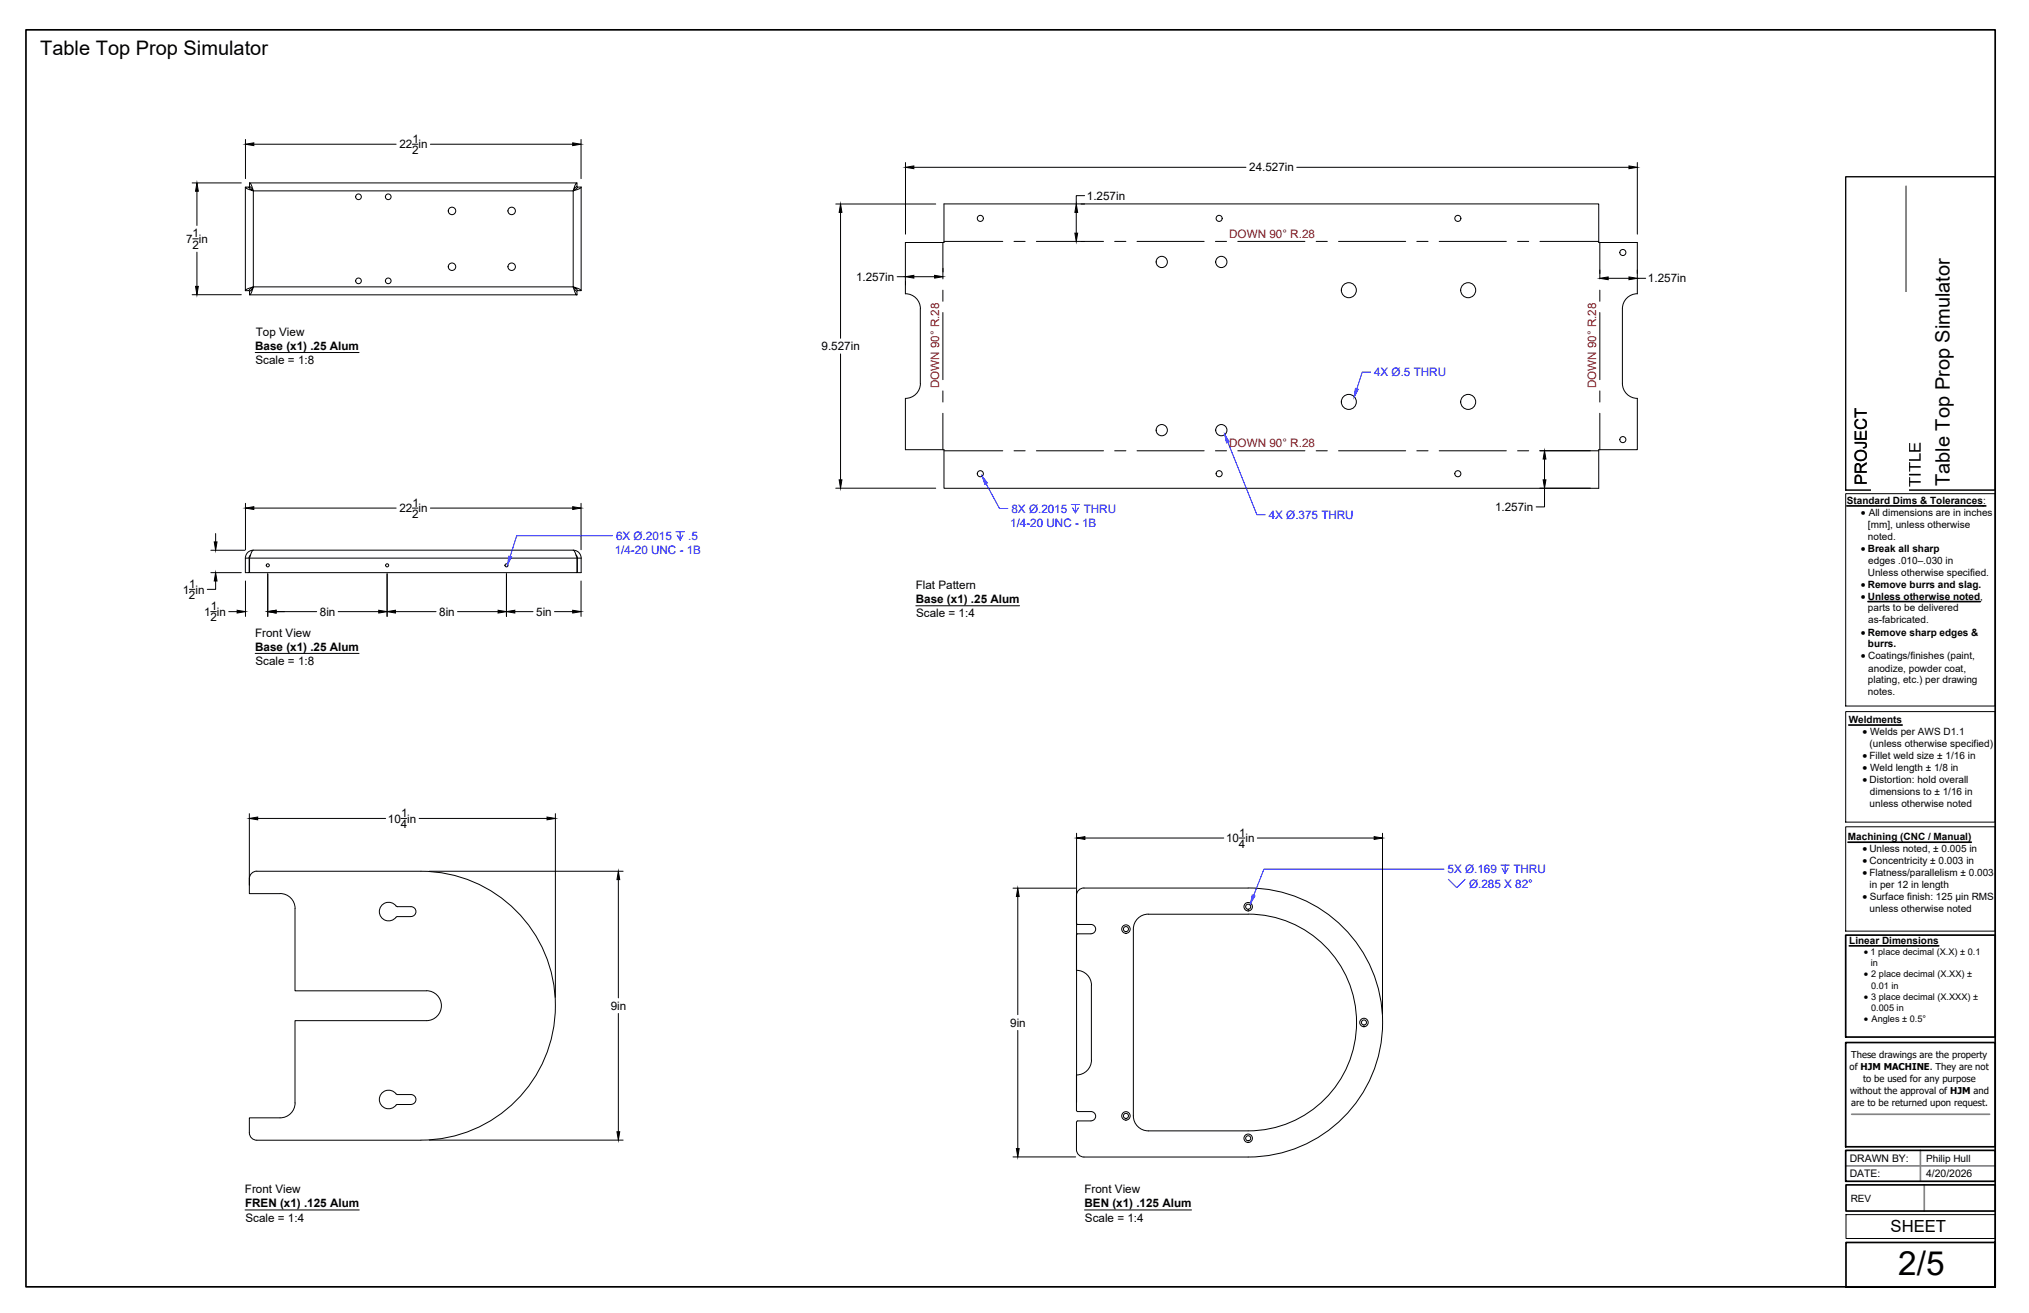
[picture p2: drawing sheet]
<svg xmlns="http://www.w3.org/2000/svg" width="432mm" height="279mm" viewBox="0 0 432 279" stroke-linecap="round" stroke-linejoin="round" font-family="sans-serif">
<!-- layer: Visible -->
<g fill="none" stroke="#000" stroke-width=".21">
<path d="M52.2 39.8v22l.5-.4 1.2-.4-.7 .5-.2 .3h-.8M52.2 39.8h.8l.2 .4 .7 .4-1.2-.4zM53.1 38.9l.4 .5 .4 1.2-.4-.7-.4-.2zM53.1 38.9h69.7M122.6 39l.2-.1v.8l-.4 .2-.4 .7zM123.7 39.8v22M122 40.6l.7-.4 .2-.4h.8l-.5 .4zM53.1 62.7h69.7l-.4-.4-.4-1.3 .4 .7 .4 .2v.8M53.9 61l-.4 1.3-.4 .4v-.8l.4-.2zM122 61l1.2 .4 .5 .4h-.8l-.2-.3zM195.9 65.7v15.9M195.9 65.7a3.2 3.2 0 0 0-3.2-3.2v-10.9h8.2v-8.2h139.3v8.2h8.2v10.9a3.1 3.1 0 0 0-3.1 3.2v15.9"/>
<path d="M195.9 81.6a3.2 3.2 0 0 1-3.2 3.2v10.9h8.2v8.2h139.3v-8.2h8.2v-10.9a3.2 3.2 0 0 1-3.1-3.2M53.3 118.1l-.3 .7h-.8v3.1h.8v-3.1M53.7 117.2l68.3-.1 .4 .6 .4 1.1v3.1h-69.7v-3.1zM53.9 117.1l-1.1 .4-.5 .6-.1 .7M122 117.1l1.1 .4 .4 .6 .2 .7M122.6 118.1l.3 .7M122.9 118.8h.8v3.1h-.8zM53.1 187v3.2h6.5M54.7 185.4h34.9a28.6 28.6 0 0 1 28.6 28.6 28.6 28.6 0 0 1-28.6 28.6h-34.9a1.6 1.6 0 0 1-1.6-1.6M54.7 185.4a1.6 1.6 0 0 0-1.6 1.6M59.6 190.1a3.2 3.2 0 0 1 3.2 3.2v17.5h27.9a3.2 3.2 0 0 1 3.2 3.2 3.2 3.2 0 0 1-3.1 3.2h-28v17.5a3.1 3.1 0 0 1-3.2 3.2M81.3 192.6a2.05 2.05 0 0 1 3.1 .3h3.1a1.05 1.05 0 0 1 1 1.1 1.05 1.05 0 0 1-1 1l-3.1 .1a2 2 0 0 1-2.9 .5 2 2 0 0 1-.2-3z"/>
<path d="M229.7 189.3l1-.3h34.9a28.6 28.6 0 0 1 28.6 28.6 28.6 28.6 0 0 1-28.6 28.6h-34.9a1.6 1.6 0 0 1-1.6-1.6v-5.9l.2-.2h2.9a.99 .99 0 0 0 1-1 .99 .99 0 0 0-1-1h-2.9l-.2-.2v-7.6a3.2 3.2 0 0 0 3.2-3.1v-15.9a3.2 3.2 0 0 0-3.2-3.2v-7.6l.2-.2h2.9a.99 .99 0 0 0 1-1 .99 .99 0 0 0-1-1h-2.9l-.2-.2v-5.9l.1-.6zM244.4 194.5h21.2M265.6 194.5a23.1 23.1 0 0 1 23.1 23.1 23.1 23.1 0 0 1-23.1 23h-21.2a3.2 3.2 0 0 1-3.2-3.1v-39.8a3.2 3.2 0 0 1 3.2-3.2M59.6 237.9h-6.5v3.1M84.6 235h2.9M84.6 235l-.2 .1a2.01 2.01 0 0 1-3 .4 2.01 2.01 0 0 1 0-3 2.01 2.01 0 0 1 3 .4h3.1a1.05 1.05 0 0 1 1 1.1 1.05 1.05 0 0 1-1 1"/>
<circle cx="76.3" cy="41.9" r=".6"/>
<circle cx="76.3" cy="59.8" r=".6"/>
<circle cx="82.6" cy="59.8" r=".6"/>
<circle cx="82.6" cy="41.9" r=".6"/>
<circle cx="96.2" cy="56.8" r=".79"/>
<circle cx="96.2" cy="44.9" r=".79"/>
<circle cx="108.9" cy="56.8" r=".79"/>
<circle cx="108.9" cy="44.9" r=".79"/>
<circle cx="208.6" cy="46.5" r=".65"/>
<circle cx="247.2" cy="55.7" r="1.2"/>
<circle cx="259.5" cy="46.5" r=".65"/>
<circle cx="259.9" cy="55.7" r="1.2"/>
<circle cx="310.3" cy="46.5" r=".65"/>
<circle cx="345.4" cy="53.7" r=".65"/>
<circle cx="287.1" cy="61.8" r="1.6"/>
<circle cx="312.5" cy="61.8" r="1.6"/>
<circle cx="247.2" cy="91.5" r="1.2"/>
<circle cx="259.9" cy="91.5" r="1.2"/>
<circle cx="287.1" cy="85.5" r="1.6"/>
<circle cx="312.5" cy="85.5" r="1.6"/>
<circle cx="345.4" cy="93.5" r=".65"/>
<circle cx="208.6" cy="100.8" r=".65"/>
<circle cx="259.5" cy="100.8" r=".65"/>
<circle cx="310.3" cy="100.8" r=".65"/>
<circle cx="57" cy="120.3" r=".33"/>
<circle cx="82.4" cy="120.3" r=".33"/>
<circle cx="107.8" cy="120.3" r=".33"/>
<circle cx="239.6" cy="197.7" r=".54"/>
<circle cx="239.6" cy="197.7" r=".9"/>
<circle cx="265.6" cy="192.9" r=".54"/>
<circle cx="265.6" cy="192.9" r=".9"/>
<circle cx="290.3" cy="217.6" r=".54"/>
<circle cx="290.3" cy="217.6" r=".9"/>
<circle cx="239.6" cy="237.5" r=".54"/>
<circle cx="239.6" cy="237.5" r=".9"/>
<circle cx="265.6" cy="242.2" r=".54"/>
<circle cx="265.6" cy="242.2" r=".9"/>
</g>
<!-- layer: Visible Narrow -->
<path d="M53.9 40.6h68.1v20.4h-68.1zM53.1 118.8h69.7" fill="none" stroke="#000" stroke-width=".21"/>
<!-- layer: Bend Center -->
<g fill="none" stroke="#000" stroke-width=".21">
<path d="M200.7 51.6v7.8M200.9 51.4h12.5M215.8 51.4h2.4M220.6 51.4h14.2M237.2 51.4h2.4M242 51.4h14.3M258.7 51.4h2.3M263.4 51.4h14.3M280.1 51.4h2.4M284.9 51.4h14.2M301.5 51.4h2.4M306.3 51.4h14.3"/>
<path d="M323 51.4h2.3M327.7 51.4h12.5M340.5 51.6v7.8M200.7 61.7v2.4M200.7 66.5v14.3M340.5 61.7v2.4M340.5 66.5v14.3M200.7 83.2v2.4M200.7 87.9v7.8M200.9 95.9h12.5M215.8 95.9h2.4M220.6 95.9h14.2"/>
<path d="M237.2 95.9h2.4M242 95.9h14.3M258.7 95.9h2.3M263.4 95.9h14.3M280.1 95.9h2.4M284.9 95.9h14.2M301.5 95.9h2.4M306.3 95.9h14.3M323 95.9h2.3M327.7 95.9h12.5M340.5 83.2v2.4M340.5 87.9v7.8"/>
</g>
<!-- layer: Titleblock -->
<path d="M405.6 39.7v64.6M394.1 237.1h29.3M392.8 248.1h31.8M408.7 244.8v6.6M409.5 252.1v5.6" fill="none" stroke="#848484" stroke-width=".36"/>
<path d="M5.5 6.4h419.1v267.4v-9.4h-31.7v9.4h31.7h-419.1zM393 107.7h29.6M397.5 128h23.9M393.4 154.3h11.4M393.3 179.2h26.2M392.8 199h31.8v21.7h-31.8zM393.6 201.3h19M392.8 221.8h31.8v22.2h-31.8zM392.8 244.8h31.8v6.6h-31.8zM392.9 252.1h31.7v5.6h-31.7z" fill="none" stroke="#000" stroke-width=".36"/>
<path d="M392.8 37.6h31.8v66.7h-31.8zM392.8 105.1h31.8v45.1h-31.8zM392.8 151.4h31.8v23.5h-31.8zM392.8 175.9h31.8v22.2h-31.8zM392.9 258.5h31.7v5h-31.7z" fill="none" stroke="#000" stroke-width=".21"/>
<!-- layer: Hole Notes -->
<g fill="#00f" stroke="#00f" stroke-width=".21">
<path d="M260.6 92.5l1 1.5-.6 .2z"/>
<path d="M288.5 82.7l.5 .1-.8 1.7z"/>
<path d="M209 101.3l1.1 1.5-.5 .2z"/>
<path d="M108.3 118.3l.6 .2-.9 1.6z"/>
<path d="M266.5 190.5l.6 .2-1 1.5z"/>
</g>
<g fill="none" stroke="#00f" stroke-width=".21">
<path d="M291.7 79.2h-1.8l-1.1 3.6M261.3 94.1l6.2 15.4h1.8M130.3 114h-20.3l-1.4 4.4M143.8 113.2h1.8M144.7 113.2v1.7l-.6-1M145.3 113.9l-.6 1M209.8 102.9l2.9 5.3h1.8M228 107.4h1.8M228.9 107.4v1.7l-.6-1M229.5 108.1l-.6 1M307.3 185h-38.3l-2.2 5.6M308.2 187.1l1.8 1.8 1.8-1.8"/>
<path d="M319.4 184.1h1.8M320.3 184.1v1.8l-.6-1.1M320.9 184.8l-.6 1.1"/>
</g>
<!-- layer: FD_Dimensions -->
<g fill="none" stroke="#000" stroke-width=".21">
<path d="M40.9 38.9h10.5M52.2 29.7v8.3M54 30.7h30.3M87.8 30.7h1.1M91.6 30.7h30.3M123.7 29.7v8.3M192.7 34.6v15.2M194.5 35.6h70.7M276 35.6h70.7M348.4 34.6v15.2M41 50.8h1.2M41.9 40.7v7.3"/>
<path d="M41.9 53.7v7.2M177.9 43.4h21.2M178.9 45.2v26.8M190.9 58.9h1.8M192.7 59.9v.8M194.5 58.9h4.4M200.7 57.1v.8M229 45.2v4.4M230.1 51.4h.7M230.1 43.4h.7M230.8 41.6h-1.8v1.8M340.5 57.4v.8"/>
<path d="M342.2 59.2h4.5M348.4 57.4v.8M348.4 59.2h1.8M40.9 62.7h10.5M178.9 75.3v26.8M327.7 95.9h10.8M328.7 97.7v4.4M44.9 117.1h7.2M45.9 113.5v1.8M52.2 107.1v9.9M54 108.1h30.3M87.8 108.1h1.1"/>
<path d="M91.6 108.1h30.3M123.7 107.1v9.9M177.9 103.9h21.2M327.7 103.9h10.8M328.7 103.9v4h-1.8M40.3 125.4h1.2M44.9 130.2h1.1M44.9 121.9h6.5M45.9 123.6v1.8h-1.8M48.7 130.2h1.8M52.2 123.6v7.6M57 122.1v9.1"/>
<path d="M58.8 130.2h8.6M72 130.2h8.6M82.4 122.1v9.1M84.2 130.2h8.6M97.4 130.2h8.6M107.8 122.1v9.1M109.6 130.2h3.8M118 130.2h3.9M123.7 123.6v7.6M53.1 173.1v15.3M54.8 174.2h27.3M85.3 174.2h1.3"/>
<path d="M89.2 174.2h27.2M118.2 173.1v39.1M229.1 177.3v57.3M230.9 178.3h29.5M263.7 178.3h1.2M267.6 178.3h24.8M294.2 177.3v38.5M91.4 185.4h41.2M131.6 187.2v25.1M215.6 189h13.3M216.6 190.8v25.1M131.6 215.7v25.1"/>
<path d="M216.6 219.3v25.1M91.4 242.6h41.2M215.6 246.2h13.3"/>
</g>
<g fill="#000" stroke="#000" stroke-width=".21">
<path d="M52.2 30.7l1.8-.3v.6zM121.9 30.4l1.8 .3-1.8 .3zM192.7 35.6l1.8-.3v.6zM346.7 35.3l1.7 .3-1.7 .3zM41.9 38.9l.3 1.8h-.6zM178.9 43.4l.3 1.8h-.6zM192.7 58.9l1.8-.3v.6zM198.9 58.6l1.8 .3-1.8 .3zM228.7 49.6h.6l-.3 1.8zM229 43.4l.3 1.8h-.6zM340.5 59.2l1.7-.3v.6zM346.7 58.9l1.7 .3-1.7 .3z"/>
<path d="M41.6 60.9h.6l-.3 1.8zM328.7 95.9l.3 1.8h-.6zM45.6 115.3h.6l-.3 1.8zM52.2 108.1l1.8-.3v.6zM121.9 107.8l1.8 .3-1.8 .3zM178.6 102.1h.6l-.3 1.8zM328.4 102.1h.6l-.3 1.8zM45.9 121.9l.3 1.7h-.6zM50.5 129.9l1.7 .3-1.7 .3zM57 130.2l1.8-.3v.6zM80.6 129.9l1.8 .3-1.8 .3zM82.4 130.2l1.8-.3v.6z"/>
<path d="M106 129.9l1.8 .3-1.8 .3zM107.8 130.2l1.8-.3v.6zM121.9 129.9l1.8 .3-1.8 .3zM53.1 174.2l1.7-.3v.6zM116.4 173.9l1.8 .3-1.8 .3zM229.1 178.3l1.8-.3v.6zM292.4 178l1.8 .3-1.8 .3zM131.6 185.4l.3 1.8h-.6zM216.6 189l.3 1.8h-.6zM131.3 240.8h.6l-.3 1.8zM216.3 244.4h.6l-.3 1.8z"/>
</g>
<!-- layer: Notes -->
<path d="M54.3 75h22.1M54.3 139h22.1M194.9 128.9h22.1M52.2 257.5h24.3M230.8 257.5h22.8" fill="none" stroke="#000" stroke-width=".21"/>
<g fill="#fff" stroke="#fff" stroke-width=".35">
<path d="M399.4 63.2h5.3v40.3h-5.3z"/>
<path d="M399.4 73.6h5.3v29.9h-5.3z"/>
<path d="M399.4 63.2h5.3v8.9h-5.3z"/>
</g>
<path d="M398.3 62.1h7.9v42.3h-7.9z" fill="#fff"/>
<text font-size="7.1" x="404" y="271.4">2/5</text>
<g font-size="4.3">
<text x="8.6" y="11.7">Table Top Prop Simulator</text>
<text x="415" y="103.4" transform="rotate(-90 415 103.4)">Table Top Prop Simulator</text>
</g>
<g font-size="3.5">
<text x="397.3" y="103.3" transform="rotate(-90 397.3 103.3)">PROJECT</text>
<text x="408.7" y="103.6" transform="rotate(-90 408.7 103.6)">TITLE</text>
<text x="402.3" y="262.1">SHEET</text>
</g>
<g font-size="2.5">
<text x="85" y="31.6">22 in</text>
<text x="87.7" y="32.8">2</text>
<text x="87.8" y="30.4">1</text>
<text x="265.9" y="36.5">24.527in</text>
<text x="231.3" y="42.5">1.257in</text>
<text x="39.6" y="51.7">7 in</text>
<text x="40.9" y="52.9">2</text>
<text x="41" y="50.5">1</text>
<text x="182.2" y="59.8">1.257in</text>
<text x="350.7" y="60.1">1.257in</text>
<text x="54.4" y="71.5">Top View</text>
<text x="54.3" y="74.5">Base (x1) .25 Alum</text>
<text x="54.4" y="77.5">Scale = 1:8</text>
<text x="174.8" y="74.5">9.527in</text>
<text x="87.8" y="107.8">1</text>
<text x="85" y="109">22 in</text>
<text x="87.7" y="110.2">2</text>
<text x="318.2" y="108.7">1.257in</text>
<text x="40.3" y="125.1">1</text>
<text x="194.9" y="125.4">Flat Pattern</text>
<text x="38.9" y="126.3">1 in</text>
<text x="40.2" y="127.5">2</text>
<text x="43.5" y="131">1 in</text>
<text x="44.9" y="129.9">1</text>
<text x="68.1" y="131">8in</text>
<text x="93.5" y="131">8in</text>
<text x="114.1" y="131">5in</text>
<text x="194.9" y="128.4">Base (x1) .25 Alum</text>
<text x="195" y="131.4">Scale = 1:4</text>
<text x="44.8" y="132.2">2</text>
<text x="54.3" y="135.5">Front View</text>
<text x="54.3" y="138.5">Base (x1) .25 Alum</text>
<text x="54.4" y="141.5">Scale = 1:8</text>
<text x="85.3" y="173.9">1</text>
<text x="82.5" y="175">10 in</text>
<text x="85.3" y="176.2">4</text>
<text x="260.9" y="179.2">10 in</text>
<text x="263.7" y="178">1</text>
<text x="263.7" y="180.4">4</text>
<text x="130" y="214.9">9in</text>
<text x="215" y="218.5">9in</text>
<text x="52.1" y="254">Front View</text>
<text x="52.2" y="256.9">FREN (x1) .125 Alum</text>
<text x="230.8" y="254">Front View</text>
<text x="230.8" y="256.9">BEN (x1) .125 Alum</text>
<text x="52.2" y="259.9">Scale = 1:4</text>
<text x="230.9" y="259.9">Scale = 1:4</text>
</g>
<g font-size="2.5" fill="#f00">
<text x="261.6" y="50.6">DOWN 90° R.28</text>
<text x="199.9" y="82.6" transform="rotate(-90 199.9 82.6)">DOWN 90° R.28</text>
<text x="339.7" y="82.6" transform="rotate(-90 339.7 82.6)">DOWN 90° R.28</text>
<text x="261.6" y="95.1">DOWN 90° R.28</text>
</g>
<g font-size="2.5" fill="#00f">
<text x="292.4" y="80.1">4X Ø.5 THRU</text>
<text x="215" y="112.1">1/4-20 UNC - 1B</text>
<text x="215.2" y="109.1">8X Ø.2015</text>
<text x="230.6" y="109.1">THRU</text>
<text x="270" y="110.4">4X Ø.375 THRU</text>
<text x="130.8" y="117.9">1/4-20 UNC - 1B</text>
<text x="131.1" y="114.9">6X Ø.2015</text>
<text x="146.5" y="114.9">.5</text>
<text x="308.1" y="185.9">5X Ø.169</text>
<text x="322.1" y="185.9">THRU</text>
<text x="312.7" y="188.9">Ø.285 X 82°</text>
</g>
<g font-size="2.3">
<text x="396" y="109.8">· All dimensions are in inches</text>
<text x="396" y="140.3">· Coatings/finishes (paint,</text>
<text x="396.4" y="156.4">· Welds per AWS D1.1</text>
<text x="396.4" y="161.5">· Fillet weld size ± 1/16 in</text>
<text x="396.4" y="164.1">· Weld length ± 1/8 in</text>
<text x="396.4" y="166.6">· Distortion: hold overall</text>
<text x="396.4" y="181.3">· Unless noted, ± 0.005 in</text>
<text x="396.4" y="183.9">· Concentricity ± 0.003 in</text>
<text x="396.4" y="186.4">· Flatness/parallelism ± 0.003</text>
<text x="396.4" y="191.6">· Surface finish: 125 µin RMS</text>
</g>
<g font-size="2.2">
<text x="396" y="117.4">· Break all sharp</text>
<text x="396" y="125">· Remove burrs and slag.</text>
<text x="396" y="127.6">· Unless otherwise noted,</text>
<text x="396" y="135.2">· Remove sharp edges &amp;</text>
<text x="393.7" y="250.5">DATE:</text>
<text x="393.7" y="247.2">DRAWN BY:</text>
<text x="409.9" y="250.5">4/20/2026</text>
</g>
<g font-size="2.1">
<text x="393" y="107.2">Standard Dims &amp; Tolerances:</text>
<text x="397.5" y="112.3">[mm], unless otherwise</text>
<text x="397.5" y="114.9">noted.</text>
<text x="397.6" y="119.9">edges .010–.030 in</text>
<text x="397.5" y="122.5">Unless otherwise specified.</text>
<text x="397.5" y="130.1">parts to be delivered</text>
<text x="397.5" y="137.8">burrs.</text>
<text x="397.6" y="132.7">as-fabricated.</text>
<text x="397.6" y="142.9">anodize, powder coat,</text>
<text x="397.5" y="145.4">plating, etc.) per drawing</text>
<text x="397.5" y="148">notes.</text>
<text x="393.4" y="153.8">Weldments</text>
<text x="397.9" y="159">(unless otherwise specified)</text>
<text x="397.9" y="171.7">unless otherwise noted</text>
<text x="398" y="169.2">dimensions to ± 1/16 in</text>
<text x="393.3" y="178.8">Machining (CNC / Manual)</text>
<text x="397.8" y="189">in per 12 in length</text>
<text x="397.9" y="194.1">unless otherwise noted</text>
<text x="393.6" y="200.8">Linear Dimensions</text>
<text x="396.7" y="203.2">· 1 place decimal (X.X) ± 0.1</text>
<text x="396.7" y="208">· 2 place decimal (X.XX) ±</text>
<text x="396.7" y="212.8">· 3 place decimal (X.XXX) ±</text>
<text x="396.7" y="217.6">· Angles ± 0.5°</text>
<text x="409.9" y="247.2">Philip Hull</text>
<text x="393.9" y="255.7">REV</text>
</g>
<g font-size="2">
<text x="398.2" y="205.6">in</text>
<text x="398.2" y="210.4">0.01 in</text>
<text x="398.2" y="215.2">0.005 in</text>
<text x="393.6" y="227.7">of HJM MACHINE. They are not</text>
<text x="394" y="225.2">These drawings are the property</text>
<text x="393.7" y="232.8">without the approval of HJM and</text>
<text x="396.5" y="230.3">to be used for any purpose</text>
<text x="393.9" y="235.3">are to be returned upon request.</text>
</g>
</svg>
